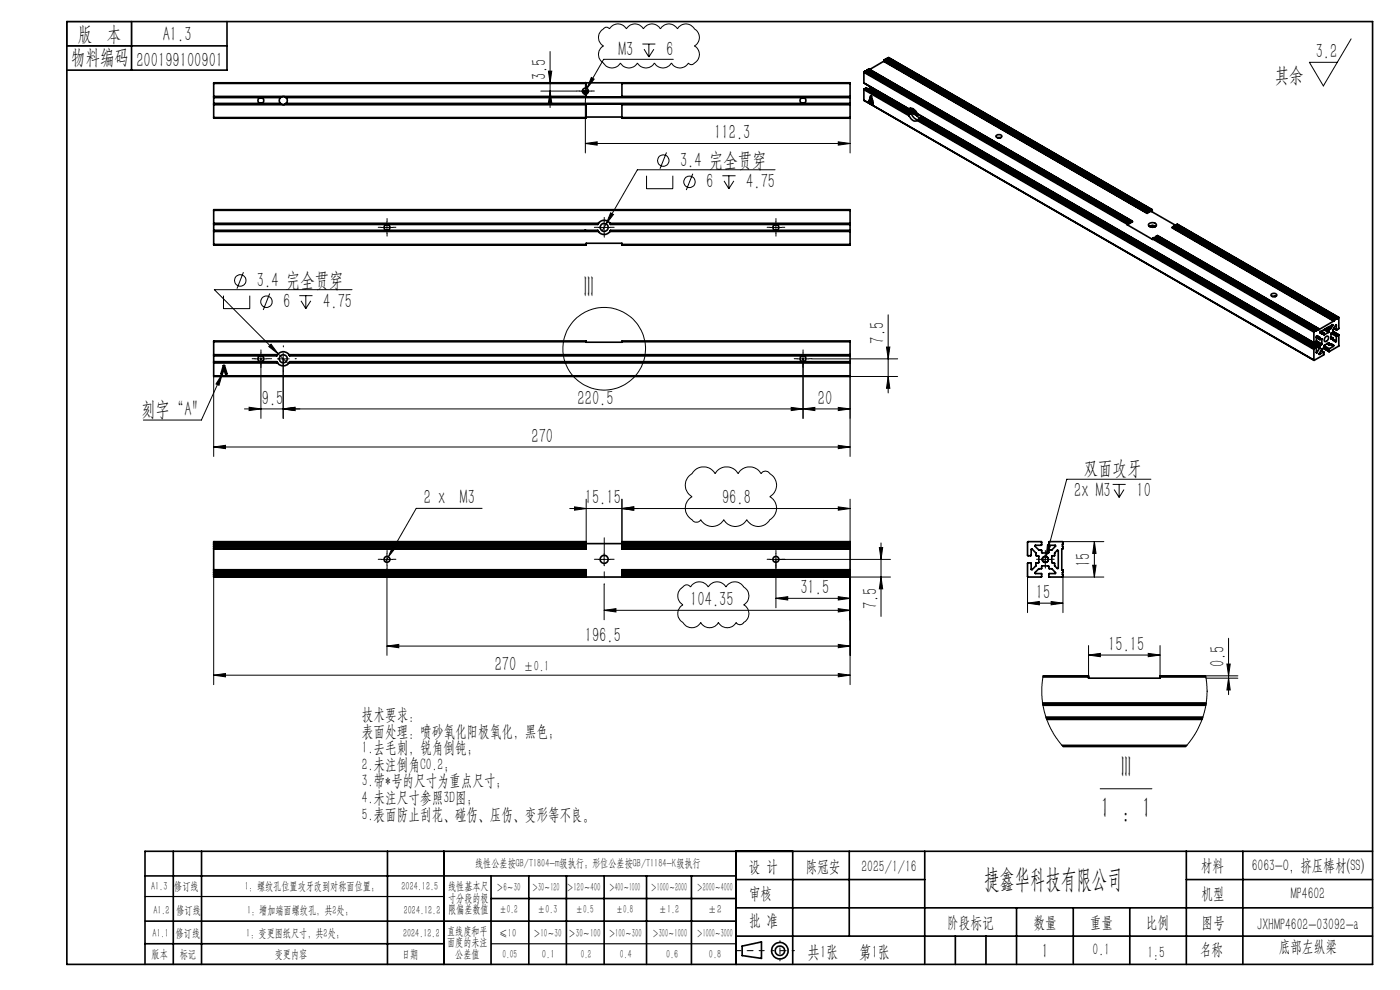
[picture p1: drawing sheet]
<svg xmlns="http://www.w3.org/2000/svg" width="297mm" height="210mm" viewBox="0 0 297 210" stroke-linecap="round" stroke-linejoin="round" font-family="sans-serif">
<g fill="none" stroke="#000" stroke-width=".21">
<path d="M114.7 19.3h7.6M114.7 17.6h9.7M116.3 15.1h.8l-.4 2.5zM116.7 19.3l.4 2.5h-.8zM116.7 10.9v11.9M122.9 19.3h2.5M124.2 18.1v2.5M124.5 18.8l-.6 1.1M125.4 16.4l.6 .4-1.5 2zM127.5 6.5l.5-.4a.75 .75 0 0 1 1.3 0 2.06 2.06 0 0 1 3.6 0 2.06 2.06 0 0 1 3.6 0 2.06 2.06 0 0 1 3.6 0 2.09 2.09 0 0 1 3.6 0 2.14 2.14 0 0 1 3.8 .2 2.06 2.06 0 0 1-.2 3.5 2.11 2.11 0 0 1 1 2.2 2.11 2.11 0 0 1-1.9 1.7l-.4-.3a2.06 2.06 0 0 1-3.5 0 2.09 2.09 0 0 1-3.7 0 2.06 2.06 0 0 1-3.6 0 2.06 2.06 0 0 1-3.6 0 2.16 2.16 0 0 1-3.8-.1 2.06 2.06 0 0 1 .2-3.5 2.11 2.11 0 0 1-.5-3.3zM136.3 9.3h2.7M136.6 10.4l1.1 1.7"/>
<path d="M137.7 9.3v2.8M138.7 10.4l-1 1.7M142.8 12.6h-14.7l-3.6 6.2M286.6 8.2l-5.9 10-2.9-5h5.9M124.2 30.4l2.5-.3v.7zM124.2 21.2v11.2M124.2 30.4h56.1M137.2 37.3v2.7h5.5v-2.7M141.4 32.3l-1.4 3.5M147 36.9l-1.4 3.4M153.2 37.3h2.8M153.6 38.4l1 1.6"/>
<path d="M154.6 37.3v2.7M155.7 38.4l-1.1 1.6M164.4 36h-29.2l-6.6 11.5M177.8 30.1l2.5 .3-2.5 .4zM180.3 25.1v7.3M51.6 57.7l-1.3 3.5M80.9 48.3h2.5M82.1 47v2.5M126.9 48.3h2.5M128.2 47v2.5M128.6 47.5l-.9 1.5M129.5 45.1l.6 .4-1.5 2z"/>
<path d="M163.3 48.3h2.5M164.6 47v2.5M45.3 79.9v16.9M47.2 79.3l-.7 2.4-.7-.3zM47.2 79.3l-4.5 9.8h-12.3M47.4 62.7v2.8h5.6v-2.8M54.1 76.1h2.5M55.4 74.9v13.9M57 73.5l.5-.5 1.5 2.1zM57.2 62.3l-1.4 3.4M58.8 76.1h2.5M59 75.1l2.2 2.1"/>
<path d="M60.1 74.9v13.9M63.5 62.7h2.8M63.9 63.8l1 1.7M64.9 62.7v2.8M65.9 63.8l-1 1.7M74.7 61.4h-29.2l13.5 13.7M169.1 76.1h2.5M170.4 74.9v13.9M172.2 76.1h18.2M188.1 73.6h.7l-.4 2.5zM188.4 79.9l.4 2.5h-.7zM188.4 66.8v16.6"/>
<path d="M190.4 79.9h-10.1v16.9M45.3 94.8l2.5-.3v.7zM45.3 94.8h135M52.8 86.4l2.6 .3-2.6 .4zM60.1 86.7l2.5-.3v.7zM167.9 86.4l2.5 .3-2.5 .4zM170.4 86.7l2.5-.3v.7zM177.8 94.5l2.5 .3-2.5 .4zM177.8 86.4l2.5 .3-2.5 .4zM180.3 86.7h-128.4M80.9 118.7h2.5M82.1 117.4v2.5"/>
<path d="M82.4 118.1l-.6 1.1M83.4 115.8l.6 .3-1.6 2zM102.3 107.8h-14l-5.9 10.3M120.9 107.9h59.4M121.9 107.5l2.5 .4-2.5 .3zM124.4 105.9v9M126.9 118.7h2.5M128.2 117.4v2.5M131.9 107.9l2.5-.4v.7zM131.9 105.9v9M146.3 100.9l.3-.3a3.1 3.1 0 0 1 3.3-1.5 2.86 2.86 0 0 1 1.8 1.4 2.83 2.83 0 0 1 4.9 0 2.8 2.8 0 0 1 4.9 0 1.06 1.06 0 0 1 1.8 0 2.8 2.8 0 0 1 0 4.9 2.77 2.77 0 0 1 0 4.8 2.77 2.77 0 0 1-4.9 0 2.8 2.8 0 0 1-4.9 0 2.77 2.77 0 0 1-4.8 0 1.06 1.06 0 0 1-1.9 0 2.77 2.77 0 0 1 0-4.8 2.81 2.81 0 0 1-.5-4.5zM163.3 118.7h25.6"/>
<path d="M164.6 117.4v11.5M177.8 107.5l2.5 .4-2.5 .3zM180.3 105.9v9M186.5 116.2h.8l-.4 2.5zM186.9 115.2v15.6M220.5 118.7h2.5M221.8 117.4v2.5M221.9 118l-.3 1.3M222.2 115.5l.7 .2-1 2.3zM225.4 114.9h8.8M231.8 119.9h.7l-.3 2.5zM232.2 114.9l.3 2.5h-.7z"/>
<path d="M232.2 114.9v7.5M236 102.8h2.8M236.4 103.8l1 1.7M237.4 102.8v2.7M238.4 103.8l-1 1.7M244.2 101.7h-17.9l-4.4 16.3M45.3 122.4v22.8M82.1 137l2.5-.3v.7zM82.1 120.5v18.5M82.1 137h98.2M128.2 129.5l2.5-.4v.7zM128.2 124v7.5"/>
<path d="M128.2 129.5h52.1M144.3 125.1l.7-.7a.92 .92 0 0 1 1.5 .1 2.18 2.18 0 0 1 3.7 0 2.18 2.18 0 0 1 3.8 0 2.25 2.25 0 0 1 3.9 .1 2.14 2.14 0 0 1-.1 3.7 2.2 2.2 0 0 1-.1 3.9l-.2 .2a.92 .92 0 0 1-1.3-.4 2.14 2.14 0 0 1-3.8 0 2.11 2.11 0 0 1-3.7 0 2.24 2.24 0 0 1-4-.1 2.15 2.15 0 0 1 .2-3.6 2.19 2.19 0 0 1-.6-3.2zM164.6 126.9l2.5-.3v.7zM164.6 126.9h15.7M177.8 126.6l2.5 .3-2.5 .4zM177.8 136.7l2.5 .3-2.5 .4zM177.8 129.1l2.5 .4-2.5 .3zM186.9 122.4l.4 2.5h-.8zM188.9 122.4h-8.6v22.8M218 127.9l2.5-.3v.7zM218 122.3v7.7M218 127.9h7.5"/>
<path d="M223 127.6l2.5 .3-2.5 .4zM225.4 122.4h8.8M225.5 121.3v8.7M230.9 139l2.5-.4v.7zM230.9 136.9v6.5M230.9 139h15.2M243.6 138.6l2.5 .4-2.5 .3zM246.1 136.9v6.5M260.6 135.4v11.9M45.3 143.2l2.5-.3v.7zM45.3 143.2h135M177.8 142.9l2.5 .3-2.5 .4z"/>
<path d="M221.3 143.4l-.2 1.7-.1 2.5 .5 3.4 .6 1.8 .9 1.9 1.1 1.9 1.4 1.8M255.8 143.9h6.8M260.3 140.9h.7l-.4 2.5zM260.6 143.9l.4 2.5h-.7zM262.6 143.4h-6.8l.3 3.5-.2 2.4-.4 1.9-.7 1.9-1.1 2.3-.9 1.5-1.3 1.5M233.4 167.3h11"/>
<circle cx="140.7" cy="34.1" r="1.2"/>
<circle cx="146.3" cy="38.6" r="1.21"/>
<circle cx="51" cy="59.5" r="1.2"/>
<circle cx="56.5" cy="64" r="1.21"/>
<circle cx="128.2" cy="74" r="8.8"/>
</g>
<g fill="none" stroke="#000" stroke-width=".35">
<path d="M14.2 4.6h277v200h-277zM14.2 9.7h34M27.9 4.6v10.3M45.3 17.7v-.1h135v.1M45.3 17.7v2.8M45.3 17.7h79.1M48.2 4.6v10.3h-34M123.6 19.5h.4M123.8 19.8h.8M124 19.5h.4M124.2 19.3h.1M124.2 19.3l-.2 .2"/>
<path d="M124.2 19.3l.2 .2M124.4 18.7a.62 .62 0 0 0-.8 .6 .62 .62 0 0 0 .8 .6M124.4 17.6v.1M124.4 18.7a.62 .62 0 0 1 .4 .6 .62 .62 0 0 1-.4 .6M124.4 17.7v1M124.4 19.9v.6M124.4 19.5h.4M124.8 19.3h-1.2M131.9 17.6v.1M131.9 17.7v2.8M131.9 17.7h48.4M180.3 17.7v2.8"/>
<path d="M183.3 17.6h.1M183.3 17.6l9.5 5.5M183.3 15.3l55.8 32.3M183.3 15.3v2.3M183.3 19v2.3M183.3 19l9.5 5.5M183.4 15.2l-.1 .1M183.4 18.9l-.1 .1M183.4 18.9l9.5 5.4M183.4 15.2l55.9 32.2M183.6 15.1h.1M183.6 15.1l55.9 32.2"/>
<path d="M183.6 15.1l-.2 .1M183.7 18.7h.1M183.7 18.7l9.6 5.5M183.7 18.7l-.3 .2M183.9 14.9l55.9 32.3M183.9 14.9l-.2 .2M184 14.9h-.1M184 14.9h.1M184 14.9l55.9 32.3M184 14.8v.1M184 14.8l55.9 32.3M184.3 14.6h.1"/>
<path d="M184.3 14.6l55.9 32.3M184.3 14.6l-.3 .2M184.5 18.8l-.1 .2M184.5 18.8l10.1 5.8M184.5 18.7v.1M184.5 18.7l10 5.7M184.5 18.3v.4M187.5 13l55.8 32.3M187.5 13l-3 1.7M187.5 12.9v.1M187.5 12.8l55.9 32.3M187.5 12.8v.1"/>
<path d="M187.5 12.9l55.9 32.3M187.5 12.8h.1M187.5 12.8l55.9 32.2M187.8 12.6l55.9 32.3M187.8 12.6l-.3 .2M187.8 12.6h.1M188.2 12.5l-.3 .2M188.2 12.5l55.9 32.3M188.2 12.4v.1M188.2 12.4l55.9 32.3M188.2 12.4h.1M188.2 12.4l55.9 32.2"/>
<path d="M188.5 12.2l55.9 32.3M188.5 12.2l-.3 .2M45.3 22.1v.1M45.3 20.5v.1M45.3 24.9v.2h79.1v-.2M45.3 20.6v.1M45.3 21.9v.2M45.3 20.7v1.2M45.3 22.2v2.7M45.3 24.9h79.1M45.3 22.2h79.1M45.3 22.1h14.4"/>
<path d="M45.3 20.6h14.4M45.3 20.5h79.1M45.3 20.7h14.2M45.3 21.9h14.2M59.5 21.9l.2 .2M59.5 20.7a.82 .82 0 0 0 0 1.2M59.7 22.1h.8M59.7 20.6h.8M59.7 20.6l-.2 .1M60.5 20.6l.2 .1M60.5 22.1h119.8M60.5 20.6h119.8"/>
<path d="M60.7 21.9l-.2 .2M60.7 20.7a.82 .82 0 0 1 0 1.2M60.7 20.7h119.6M60.7 21.9h119.6M124.4 22.1v.1M124.4 20.5v.1M124.4 22.2v2.7M124.4 24.8h7.5M131.9 22.1v.1M131.9 20.5v.1M131.9 24.9v.2h48.4v-.2M131.9 22.2v2.7"/>
<path d="M131.9 24.9h48.4M131.9 22.2h48.4M131.9 20.5h48.4M180.3 22.1v.1M180.3 20.5v.1M180.3 21.9v.2M180.3 20.6v.1M180.3 20.7v1.2M180.3 22.2v2.7M183.3 21.3h.1M183.3 21.3l95.5 55.1M184.4 21.5h.1"/>
<path d="M184.4 21.5l.3-1.2 .2 .1 .3 1.6-.2-.1M184.7 21.3h.1M184.7 21.3l-.1 .4-.2-.2M184.7 21.3l.2 .1M184.8 20.8l.1 .4M184.8 20.8l-.1 .3 .2 .1M184.9 21.2h.1M184.9 21.4h.1M184.9 21.4l.1 .5M185 21.9h.1M192.8 23.1a1.17 1.17 0 0 1 1.7 .8l.1 .2M192.8 24.5a1.32 1.32 0 0 0 1.8 1"/>
<path d="M192.8 23.1h.1M192.9 24.3l.4-.2 .1 .1a1.83 1.83 0 0 0 1.4 1.2M192.9 24.3l-.1 .2M192.9 23.1l1.2 .7M193 23l1.1 .6M193.2 23l-.3 .1M193.7 23.1h.1M194.1 23.8l.4 .6M194.1 23.6v.2M194.2 23.6h-.1M194.5 24.4l.1 .2M194.6 24.1l84.2 48.6"/>
<path d="M194.6 24.6l.2 .3 .5 .1M194.6 24.1l84.1 48.6M194.6 25.5l84.1 48.6M194.7 25.4l-.1 .1M194.7 25.4l84.1 48.6M195.1 25.2l84.1 48.6M195.1 25.2l-.4 .2M195.3 25l84.6 48.9M195.3 25h.1M195.4 25l84.6 48.8M195.8 24.8l-.4 .2M211.3 28.8a.72 .72 0 0 1 1.2 .2 .67 .67 0 0 1-.7 .3 .67 .67 0 0 1-.5-.5z"/>
<path d="M211.6 29.2h.6M45.3 49v.1M45.3 47.4v.1M45.3 51.8v.2h79.1v-.2M45.3 44.6v-.1h135v.1M45.3 48.9h81.5l.1 .1M45.3 48.9v.1M45.3 47.5v.1M45.3 44.6v2.8M45.3 47.6v1.3M45.3 49.1v2.7M45.3 51.8h79.1"/>
<path d="M45.3 49.1h81.7M45.3 49h81.6M45.3 47.4h81.7M45.3 47.5h81.6M45.3 44.6h135M123.8 49l.4-.1 .4 .1M124.4 51.8v-.2h7.5v.2M126.9 49l.1 .1M126.9 47.5l-.1 .1h-81.5M127 49.1a1.48 1.48 0 0 0 2.4 0M127 47.4l-.1 .1M127 47.4a1.48 1.48 0 0 1 2.4 0"/>
<path d="M129.4 47.4l.1 .1M129.4 49.1h50.9M129.4 47.4h50.9M129.5 49l-.1 .1M129.5 47.5v.1h50.8M129.5 49h50.8M129.5 47.5h50.8M131.9 51.8v.2h48.4v-.2M131.9 51.8h48.4M180.3 49v.1M180.3 47.4v.1M180.3 48.9h-50.8v.1"/>
<path d="M180.3 48.9v.1M180.3 47.5v.1M180.3 44.6v2.8M180.3 47.6v1.3M180.3 49.1v2.7M239.1 47.6v.1M239.1 47.7l5.4 3M239.3 47.4l-.2 .2M239.5 47.3l-.2 .1M239.5 47.3h.1M239.5 47.3v.1M239.8 47.2l-.3 .2"/>
<path d="M239.9 47.2h-.1M239.9 47.1v.1M239.9 47.1h.1M240.2 46.9l-.3 .2M240.2 47.1h.1M240.2 46.9v.2M240.2 47.1l-1.1 .6M243.3 45.3l.9-.5 5.2 3M243.4 45.2l-.1 .1M243.4 45.1v.1M243.4 45v.1M243.7 47.5a.99 .99 0 0 1 1.6 .3 .99 .99 0 0 1-1.7-.1z"/>
<path d="M243.7 44.9l-.3 .1M243.7 44.9h.1M243.8 48a1.08 1.08 0 0 1 1.3 0M244 47.9l.4 .3M244.1 44.8l-.3 .1M244.1 44.7v.1M244.1 44.7h.1M244.1 44.6v.1M244.4 44.5v.5M244.4 44.5l-.3 .1M244.5 47.8l.5 .3M244.5 50.7l34.2 19.7"/>
<path d="M244.6 50.5l-.1 .2M244.6 50.5l34.2 19.8M244.7 47.9l.4 .2M244.8 50.4h.1M244.8 50.4l34.3 19.8M244.8 50.4l-.2 .1M245.2 50.3l-.3 .1M245.2 50.3l34.2 19.8M245.2 50.2v.1M245.2 50.2h.1M245.2 50.2l34.2 19.8M245.3 50.2h-.1"/>
<path d="M245.3 50.2l34.2 19.7M245.5 50h.1M245.5 50l34.3 19.7M245.5 50l-.2 .2M248.7 48.3l34.2 19.8M248.7 48.2l34.3 19.7M248.7 48.3l34.3 19.7M248.7 48.2v.1M248.8 48.1l-.1 .1M248.8 48.1l34.2 19.8M249.1 48l34.2 19.7M249.1 48l-.3 .1"/>
<path d="M249.1 47.9v.1M249.4 47.9l-.2 .1M249.4 47.9l34.2 19.7M249.4 47.8v.1M249.4 47.8l34.3 19.7M249.4 47.8h.1M249.5 47.7l-.1 .1M249.5 47.7l34.2 19.8M249.7 47.6l34.3 19.7M249.7 47.6l-.2 .1M45.3 76.9v.1M45.3 75.2v.1"/>
<path d="M45.3 72.5v-.2h79.1v.2M45.3 79.7v.2h135v-.2M45.3 75.3v.2M45.3 76.7h13.4l.1 .2M45.3 76.7v.2M45.3 72.5v2.7M45.3 75.5v1.2M45.3 77v2.7M45.3 77h13.6M45.3 79.7h135M45.3 76.9h13.5M45.3 75.2h13.6"/>
<path d="M45.3 75.3h13.5M45.3 72.5h79.1M47.4 77.5h.2l.6 1.8h-.4l-.1-.5h-.4l-.1 .5h-.3zM47.5 78.1l.1 .5h-.2zM58.8 76.9l.1 .1M58.8 75.3l-.1 .2h-13.4M58.9 77a1.48 1.48 0 0 0 2.4 0M58.9 75.2l-.1 .1M58.9 75.2a1.48 1.48 0 0 1 2.4 0M61.3 75.2l.1 .1M61.3 77h119M61.3 75.2h119"/>
<path d="M61.4 76.9l-.1 .1M61.4 75.3l.1 .2h118.8M61.4 76.9h118.9M61.4 75.3h118.9M124.4 72.5h7.5M131.9 72.5v-.2h48.4v.2M131.9 72.5h48.4M180.3 75.2v.1M180.3 76.9v.1M180.3 76.7h-118.8l-.1 .2M180.3 76.7v.2M180.3 75.3v.2"/>
<path d="M180.3 72.5v2.7M180.3 75.5v1.2M180.3 77v2.7M269.7 62.4a.61 .61 0 0 1 .7-.2 .61 .61 0 0 1 .4 .6 .65 .65 0 0 1-.7 .2 .65 .65 0 0 1-.4-.5zM269.9 62.9h.7M270.5 62.9h.1M278.7 74.1l.1 2.3 2-1.1v-.6M278.7 72.7h.1M278.7 70.4v2.3M278.8 74l-.1 .1M278.8 70.3l-.1 .1M278.8 72.7l1.2 .7"/>
<path d="M279 72.6l1.1 .7M279.1 70.2l-.3 .1M279.1 70.2h.1M279.2 73.8l.1 1h.1M279.2 73.8l-.4 .2M279.2 72.5l1.1 .6M279.3 71.6l.7 .4M279.3 72.3l1.1 .6M279.3 74.7l.1 .1M279.4 71.3l.6 .3M279.4 70.1l-.3 .1M279.4 70v.1"/>
<path d="M279.4 70h.1M279.5 69.9l-.1 .1M279.8 69.7v.2M279.8 69.7l-.3 .2M279.8 69.9h.1M279.8 75.1l.1 .1M279.9 73.9l-.5 .9M280 73.8l-.1 .1M280 71.6l-.7-.3v1.2l-.5 .2M280 71.6v.4M280 73.4v.4M280 70.5l.5 .3"/>
<path d="M280.1 73.3l-.1 .1M280.2 70.3l.6 .3M280.3 70.3l.5 .3M280.3 71.9h.1M280.3 71.9l-.3 .1M280.3 73.1l-.2 .2M280.4 72.9l-.1 .2M280.4 71.9v1M280.7 73.9l1.2 .7M280.8 73.9l-.4 .2-.6 1 .1 .1M280.8 70.6v.4M280.8 74.7l-.6-.3 .6 .3"/>
<path d="M280.8 74.7l-.9 .5M280.8 70.6l-.3 .2M280.8 73.9l1.1 .6M280.8 71h.2M280.8 69.9l1 .6M280.8 73.5l1.1 .6M280.9 73.3l1.1 .7M281 69.8l.9 .5M281.3 71.4a.36 .36 0 0 1 .5 0 .36 .36 0 0 1 0 .5 .5 .5 0 0 1-.3 .5 .5 .5 0 0 1-.5-.1v-.4zM281.3 69.7l.6 .4M281.5 69.6l.5 .3M281.5 72.9l.4 .3"/>
<path d="M281.6 72.9l.3 .2M281.8 69.4l.5 .3M281.8 72.7l.1 .1M281.8 72.7l-.9 .6-.1 .6M281.8 70.5l-.8 .5M281.9 69.3l.5 .3M281.9 73.1l.5-.2 .5 .4v.2M281.9 70.3l-.1 .2M281.9 70.1v.2M281.9 72.8v.3M281.9 74.1v.4M282 74l-.1 .1"/>
<path d="M282 69.9l-.1 .2M282.2 73.1l.7 .4M282.3 69.7l-.3 .2M282.4 71.8v.1M282.4 71.5l.3 .2M282.4 71.5l.4 .2M282.4 69.6l-.1 .1M282.4 70.7l1.1 .7M282.5 70.6l1.1 .6M282.6 68.9l.2 .1M282.7 71.7l.1 .5 .6 .3 .1-.2M282.7 71.7l-.3 .2"/>
<path d="M282.8 69l-.1-.1-2.7 1.5v.2l.5 .2M282.8 69l-.4 .6M282.8 70.3l-.4 .4v1.1M282.8 70.3l1.2 .7M282.8 71.9l.7 .4M282.9 73.5l-.9 .5M282.9 68.1l-3.1 1.8M283 68l-.1 .1M283 69.7l.5 .3M283 67.9v.1M283 69.6l.5 .3M283 67.9h.1"/>
<path d="M283.3 67.7l-.3 .2M283.3 67.8h.1M283.3 67.7v.1M283.4 68.9l.1 .1M283.5 69h-.1l-.6 .9v.4M283.5 69v.9M283.5 71.4v.9M283.6 71.2l-.1 .2M283.6 67.6l-.2 .2M283.7 67.5l-.1 .1M283.7 67.5h.1M284 67.3v.1"/>
<path d="M284 71h.1M284 67.3l-.3 .2M284 71l-.4 .2M284 67.4v2.3l-.5 .2M284 71v2.4l-2.1 1.1M45.3 115v-.1h79.1v.1M45.3 115.3v.1M45.3 115.9h.1M45.3 116.4h.1M45.3 115.4v.1M45.3 115.8v.1M45.3 115.3h79.1"/>
<path d="M45.3 115h79.1M45.3 115v.3M45.3 115.5v.3M45.3 115.9v.5M45.3 116.4v4.5M45.3 115.4h79.1M45.3 115.9h79.1M45.3 116.4h79.1M45.3 115.5h79.1M45.3 115.8h79.1M124.4 115.3v.1M124.4 115.9h.1"/>
<path d="M124.4 116.4h.1M124.4 115.4v.1M124.4 115.8v.1M124.4 116.4h-79.1M124.4 115v.3M124.4 115.5v.3M124.4 115.9v.5M124.4 115.3h7.5M131.9 115v-.1h48.4v.1M131.9 115.3v.1M131.9 115.9h.1M131.9 116.4h.1"/>
<path d="M131.9 115.4v.1M131.9 115.8v.1M131.9 116.4h48.4M131.9 115.3h48.4M131.9 115v.3M131.9 115.5v.3M131.9 115.9v.5M131.9 115h48.4M131.9 115.4h48.4M131.9 115.9h48.4M131.9 115.5h48.4M131.9 115.8h48.4"/>
<path d="M180.3 115.3v.1M180.3 115.9h.1M180.3 116.4h.1M180.3 115.4v.1M180.3 115.8v.1M180.3 115v.3M180.3 115.5v.3M180.3 115.9v.5M180.3 116.4v4.5M218 114.9h2.9v.8h-1.3l-.1 .1 .8 .9h.6l.2 .6h1.4l.1-.6h.5l.8-.9v-.1l-1.4-.1v-.7h3v1.5h-.3v4.5h.3l-.1 1.5h-2.8v-.7h1.3v-.2l-.7-.8-.6-.1-.2-.6h-1.3l-.2 .6h-.5l-.8 .9v.2h1.3v.7h-2.9v-3h.7l.1 1.4 .1 .1 .8-.9v-.5l.7-.2v-1.3l-.7-.2v-.5l-.7-.8h-.2v1.3l-.8 .1zM224.3 116.7l.2 .1-.1 3.8-.6-.5-.1-.7-.6-.1v-1.3l.6-.1 .1-.6zM45.3 122.3v.1h135v-.1"/>
<path d="M45.3 120.9v.1M45.3 121.3v.1M45.3 121.9h.1M45.3 121.8v.1M45.3 121.4v.1M45.3 120.9h.1M45.3 121v.3M45.3 121.5v.3M45.3 121.9v.4M45.3 122.3h79.1M45.3 121.9h79.1M45.3 121.3h79.1"/>
<path d="M45.3 121.4h79.1M45.3 121h79.1M45.3 120.9h79.1M45.3 121.8h79.1M45.3 121.5h79.1M124.4 120.9v.1M124.4 121.3v.1M124.4 121.9h.1M124.4 122.3v.1M124.4 121.8v.1M124.4 121.4v.1M124.4 120.9h.1"/>
<path d="M124.4 121v.3M124.4 121.5v.3M124.4 121.9v.4M131.9 122.3v.1M131.9 121.9h.1M131.9 121.3v.1M131.9 120.9v.1M131.9 121.8v.1M131.9 121.4v.1M131.9 120.9h.1M131.9 121v.3M131.9 121.5v.3"/>
<path d="M131.9 121.9v.4M131.9 122.3h48.4M131.9 121.9h48.4M131.9 121.3h48.4M131.9 121.4h48.4M131.9 121h48.4M131.9 120.9h48.4M131.9 121.8h48.4M131.9 121.5h48.4M180.3 121.9h.1M180.3 121.3v.1M180.3 120.9v.1"/>
<path d="M180.3 121.8v.1M180.3 121.4v.1M180.3 120.9h.1M180.3 121v.3M180.3 121.5v.3M180.3 121.9v.4M221.2 149.1h34.7M221.2 149.4h34.6M221.3 143.6h9.6M221.3 149.6h34.5M221.3 143.4h9.6v.2M221.9 152.1h33.3"/>
<path d="M222 152.4h33.1M222.1 152.6h32.9M225.3 158.1h26.5M225.5 158.4h26M230.9 143.6v.3h15.2v-.3M246.1 143.6h9.7M255.8 143.4h-9.7v.2M30.8 195.4h125.4M30.8 185.8h125.4M36.8 180.6v24M42.8 180.6v24M82.2 180.6v24"/>
<path d="M94.2 180.6v24M104.2 185.8v18.8M104.2 190.6h52M112.2 185.8v18.8M120.2 185.8v18.8M128.2 185.8v18.8M137.2 185.8v18.8M146.7 185.8v18.8M156.2 180.6v24M156.2 186.6h40M156.2 198.6h135M156.2 192.6h135"/>
<path d="M168.2 180.6v24M180.2 180.6v18M196.2 180.6v24M202.7 198.6v6M209.2 198.6v6M215.7 192.6v12M227.7 192.6v12M239.7 192.6v12M251.7 186.6h39.5M251.7 180.6v24M263.7 180.6v24M291.2 180.6h-260.4v24"/>
<path d="M30.8 200.2h63.4M157.4 200.7l4.1-.9v3.5l-4.1-.6z"/>
<circle cx="55.3" cy="21.3" r=".62"/>
<circle cx="170.3" cy="21.3" r=".63"/>
<circle cx="82.1" cy="48.2" r=".62"/>
<circle cx="128.2" cy="48.2" r=".84"/>
<circle cx="164.6" cy="48.2" r=".62"/>
<circle cx="55.3" cy="76.1" r=".63"/>
<circle cx="60.1" cy="76.1" r=".85"/>
<circle cx="170.3" cy="76.1" r=".62"/>
<circle cx="82.1" cy="118.7" r=".63"/>
<circle cx="128.2" cy="118.7" r=".85"/>
<circle cx="164.6" cy="118.7" r=".62"/>
<circle cx="221.7" cy="118.6" r=".61"/>
<circle cx="221.7" cy="118.7" r=".64"/>
<circle cx="165.5" cy="201.7" r="1.74"/>
<circle cx="165.5" cy="201.7" r="1"/>
</g>
<g fill="none" stroke="#fff" stroke-width=".21">
<path d="M123.5 19.5a.76 .76 0 0 1 .6-.9 .76 .76 0 0 1 .9 .8 .76 .76 0 0 1-1 .7M54.6 21.5a.75 .75 0 0 1 .7-.9 .75 .75 0 0 1 .8 .8 .75 .75 0 0 1-1 .6M169.6 21.5a.75 .75 0 0 1 .7-.9 .75 .75 0 0 1 .8 .8 .75 .75 0 0 1-1 .6M211.2 28.7a.91 .91 0 0 1 1.5 .3 .84 .84 0 0 1-1.5-.2zM81.4 48.4a.74 .74 0 0 1 .6-.9 .74 .74 0 0 1 .8 .8 .74 .74 0 0 1-.9 .7M163.9 48.4a.75 .75 0 0 1 .6-.9 .75 .75 0 0 1 .8 .8 .75 .75 0 0 1-.9 .7M54.6 76.3a.75 .75 0 0 1 .7-.9 .75 .75 0 0 1 .8 .8 .75 .75 0 0 1-1 .6M169.6 76.3a.75 .75 0 0 1 .7-.9 .75 .75 0 0 1 .8 .8 .75 .75 0 0 1-1 .6M269.6 62.4a.82 .82 0 0 1 1.4 .3 .91 .91 0 0 1-1.5-.2zM281.2 71.4a.44 .44 0 0 1 .7-.1 .44 .44 0 0 1-.1 .7l-.1 .2a.45 .45 0 0 1-.7 .3 .45 .45 0 0 1 0-.8zM81.4 118.8a.74 .74 0 0 1 .6-.9 .74 .74 0 0 1 .8 .8 .74 .74 0 0 1-.9 .7M163.9 118.8a.75 .75 0 0 1 .6-.9 .75 .75 0 0 1 .8 .8 .75 .75 0 0 1-.9 .7"/>
<path d="M221 118.8a.75 .75 0 0 1 .7-.9 .75 .75 0 0 1 .8 .8 .75 .75 0 0 1-1 .7M229.1 155.2a1.51 1.51 0 0 1 1.4-1.9 1.51 1.51 0 0 1 1.6 1.7 1.51 1.51 0 0 1-1.9 1.3"/>
</g>
<path d="M162.1 201.7h-6" fill="none" stroke="#000" stroke-width=".21" stroke-dasharray="15.2 1.3 1.3 1.3" stroke-dashoffset="14.1"/>
<path d="M168.5 201.7h-4.8" fill="none" stroke="#000" stroke-width=".21" stroke-dasharray="15.2 1.3 1.3 1.3" stroke-dashoffset="14.7"/>
<path d="M165.5 199.6v4.2" fill="none" stroke="#000" stroke-width=".21" stroke-dasharray="15.2 1.3 1.3 1.3" stroke-dashoffset="15"/>
<path d="M14.2 4.6h13.7v5.1h-13.7zM30.8 190.2h63.4M30.8 204.6h63.4M104.2 200.2h52" fill="none" stroke="#000" stroke-width=".25"/>
<g fill="none" stroke="#000" stroke-width=".21" stroke-dasharray="15.2 1.3 1.3 1.3">
<path d="M123 19.3h-.7M124.2 18.1v-.7M125.5 19.3h.6M124.2 20.6v.6M80.9 48.2h-.7M82.1 47v-.7M82.1 49.5v.6M83.4 48.2h.6M126.9 48.2h-.8M128.2 47v-.9M128.2 49.5v.8M129.4 48.2h.9"/>
<path d="M163.4 48.2h-.7M164.6 47v-.7M164.6 49.5v.6M165.9 48.2h.6M54.1 76.1h-.6M55.4 74.8v-.6M55.4 77.3v.7M56.6 76.1h.6M57.6 76.1h-.2M60.1 73.6v-.3M60.1 78.6v.2M62.6 76.1h.3"/>
<path d="M169.1 76.1h-.6M170.4 74.8v-.6M170.4 77.3v.7M171.6 76.1h.6M80.9 118.6h-.7M82.1 117.4v-.6M82.1 119.9v.6M83.4 118.6h.6M126.9 118.6h-.8M128.2 117.4v-3.3M129.4 118.6h.9M163.4 118.6h-.7"/>
<path d="M164.6 117.4v-.6M164.6 119.9v.6M165.9 118.6h.6M220.5 118.6h-.6M221.8 117.4v-.6M221.8 119.9v.6M223 118.6h.6"/>
</g>
<path d="M128.2 119.9v4.1" fill="none" stroke="#000" stroke-width=".21" stroke-dasharray="15.2 1.3 1.3 1.3" stroke-dashoffset="15.1"/>
<g fill="#000">
<path d="M47.2 79.3l-.7 2.4-.7-.3z"/>
<path d="M116.7 19.3l.4 2.5h-.8zM116.3 15.1h.8l-.4 2.5z"/>
<path d="M188.1 73.6h.7l-.4 2.5zM188.4 79.9l.4 2.5h-.7zM260.3 140.9h.7l-.4 2.5zM260.6 143.9l.4 2.5h-.7z"/>
<path d="M52.8 86.4l2.6 .3-2.6 .4zM60.1 86.7l2.5-.3v.7z"/>
<path d="M60.1 86.7l2.5-.3v.7zM167.9 86.4l2.5 .3-2.5 .4z"/>
<path d="M131.9 107.9l2.5-.4v.7zM121.9 107.5l2.5 .4-2.5 .3zM177.8 94.5l2.5 .3-2.5 .4zM45.3 94.8l2.5-.3v.7zM243.6 138.6l2.5 .4-2.5 .3zM230.9 139l2.5-.4v.7z"/>
<path d="M186.5 116.2h.8l-.4 2.5zM186.9 122.4l.4 2.5h-.8z"/>
<path d="M218 127.9l2.5-.3v.7zM223 127.6l2.5 .3-2.5 .4z"/>
<path d="M231.8 119.9h.7l-.3 2.5zM232.2 114.9l.3 2.5h-.7z"/>
<path d="M45.3 143.2l2.5-.3v.7zM177.8 142.9l2.5 .3-2.5 .4zM164.6 126.9l2.5-.3v.7zM177.8 126.6l2.5 .3-2.5 .4zM131.9 107.9l2.5-.4v.7zM177.8 107.5l2.5 .4-2.5 .3zM83.4 115.8l-1 2.3 1.6-2zM82.1 137l2.5-.3v.7zM177.8 136.7l2.5 .3-2.5 .4zM128.2 129.5l2.5-.4v.7zM177.8 129.1l2.5 .4-2.5 .3zM222.2 115.5l-.3 2.5 1-2.3zM170.4 86.7l2.5-.3v.7zM177.8 86.4l2.5 .3-2.5 .4zM57 73.5l2 1.6-1.5-2.1zM129.5 45.1l-.9 2.4 1.5-2zM125.4 16.4l-.9 2.4 1.5-2zM124.2 30.4l2.5-.3v.7zM177.8 30.1l2.5 .3-2.5 .4z"/>
</g>
<g font-size="6.3">
<text x="123.9" y="63.1">III</text>
<text x="237.9" y="164.8">III</text>
<text x="233.4" y="173.5">1 : 1</text>
</g>
<text font-size="5.6" x="208.8" y="188.3">捷鑫华科技有限公司</text>
<g font-size="4.4">
<text x="16.5" y="8.6">版 本</text>
<text x="34.5" y="8.6">A1.3</text>
<text x="131.2" y="11.9">M3</text>
<text x="141.3" y="11.9">6</text>
<text x="15.1" y="13.7">物料编码</text>
<text x="28.9" y="14.2">200199100901</text>
<text x="115.9" y="17.1" transform="rotate(-90 115.9 17.1)">3.5</text>
<text x="270.5" y="17.3">其余</text>
<text x="279.1" y="12.3">3.2</text>
<text x="151.5" y="29.6">112.3</text>
<text x="144.3" y="35.3">3.4 完全贯穿</text>
<text x="149.8" y="39.9">6</text>
<text x="158.3" y="39.9">4.75</text>
<text x="54.5" y="60.8">3.4 完全贯穿</text>
<text x="60.1" y="65.3">6</text>
<text x="68.6" y="65.3">4.75</text>
<text x="187.6" y="72.9" transform="rotate(-90 187.6 72.9)">7.5</text>
<text x="29.9" y="88.2">刻字“A&quot;</text>
<text x="55.5" y="85.8">9.5</text>
<text x="122.5" y="85.9">220.5</text>
<text x="173.5" y="85.9">20</text>
<text x="112.8" y="93.9">270</text>
<text x="229.9" y="100.8">双面攻牙</text>
<text x="89.9" y="107">2 x M3</text>
<text x="124.1" y="107">15.15</text>
<text x="153.2" y="107">96.8</text>
<text x="227.9" y="105.3">2x M3</text>
<text x="241.1" y="105.3">10</text>
<text x="231.3" y="120.3" transform="rotate(-90 231.3 120.3)">15</text>
<text x="146.4" y="128.6">104.35</text>
<text x="169.8" y="126">31.5</text>
<text x="186.1" y="129.2" transform="rotate(-90 186.1 129.2)">7.5</text>
<text x="219.8" y="127.1">15</text>
<text x="124.1" y="136.1">196.5</text>
<text x="104.9" y="142.3">270</text>
<text x="235.1" y="138.1">15.15</text>
<text x="259.8" y="141.5" transform="rotate(-90 259.8 141.5)">0.5</text>
<text x="221" y="203.2">1</text>
</g>
<g font-size="3.8">
<text x="171.3" y="203.2">共1张</text>
<text x="182.3" y="203.2">第1张</text>
</g>
<g font-size="3.5">
<text x="76.8" y="152.7">技术要求：</text>
<text x="76.8" y="156.2">表面处理：喷砂氧化阳极氧化，黑色；</text>
<text x="76.8" y="159.8">1.去毛刺，锐角倒钝；</text>
<text x="76.8" y="163.3">2.未注倒角C0.2；</text>
<text x="76.8" y="166.8">3.带*号的尺寸为重点尺寸；</text>
<text x="76.8" y="170.4">4.未注尺寸参照3D图；</text>
<text x="76.8" y="173.9">5.表面防止刮花、碰伤、压伤、变形等不良。</text>
<text x="158.9" y="184.9">设 计</text>
<text x="170.9" y="184.9">陈冠安</text>
<text x="182.7" y="184.9">2025/1/16</text>
<text x="254.7" y="184.7">材料</text>
<text x="265.5" y="184.7">6063-O，挤压棒材(SS)</text>
<text x="158.9" y="190.8">审核</text>
<text x="254.9" y="190.7">机型</text>
<text x="273.8" y="190.8">MP4602</text>
<text x="158.9" y="196.5">批 准</text>
<text x="200.9" y="196.9">阶段标记</text>
<text x="219.3" y="196.9">数量</text>
<text x="231.2" y="196.9">重量</text>
<text x="243.1" y="196.9">比例</text>
<text x="254.9" y="196.9">图号</text>
<text x="266.7" y="197.3">JXHMP4602-03092-a</text>
<text x="231.8" y="202.5">0.1</text>
<text x="243.4" y="203.2">1:5</text>
<text x="254.5" y="202.5">名称</text>
<text x="271.3" y="201.8">底部左纵梁</text>
</g>
<text font-size="3.1" x="111.1" y="142.3">±0.1</text>
<g font-size="2.5">
<text x="100.8" y="184">线性公差按GB/T1804-m级执行；形位公差按GB/T1184-K级执行</text>
<text x="32.1" y="188.7">A1.3</text>
<text x="37" y="188.7">修订线</text>
<text x="51.9" y="188.7">1：螺纹孔位置攻牙改到对称面位置；</text>
<text x="85.2" y="188.7">2024.12.5</text>
<text x="95.1" y="188.8">线性基本尺</text>
<text x="95.1" y="191.3">寸分段的极</text>
<text x="105.3" y="189.1">＞6～30</text>
<text x="112.9" y="189.1">＞30～120</text>
<text x="120.2" y="188.9">＞120～400</text>
<text x="129.2" y="188.9">＞400～1000</text>
<text x="138.1" y="189.1">＞1000～2000</text>
<text x="147.8" y="189.1">＞2000～4000</text>
<text x="32.5" y="193.8">A1.2</text>
<text x="37.4" y="193.8">修订线</text>
<text x="52.4" y="193.8">1：增加端面螺纹孔，共2处；</text>
<text x="85.7" y="193.8">2024.12.2</text>
<text x="95.1" y="193.8">限偏差数值</text>
<text x="105.9" y="193.8">±0.2</text>
<text x="114.1" y="193.8">±0.3</text>
<text x="122.2" y="193.8">±0.5</text>
<text x="130.7" y="193.8">±0.8</text>
<text x="139.8" y="193.8">±1.2</text>
<text x="150.2" y="193.8">±2</text>
<text x="32.2" y="203.2">版本</text>
<text x="32.4" y="198.7">A1.1</text>
<text x="37.3" y="198.7">修订线</text>
<text x="38.1" y="203.2">标记</text>
<text x="52.2" y="198.7">1：变更图纸尺寸，共2处；</text>
<text x="58.3" y="203.2">变更内容</text>
<text x="85.3" y="203.2">日期</text>
<text x="85.5" y="198.7">2024.12.2</text>
<text x="94.8" y="198.3">直线度和平</text>
<text x="94.8" y="200.7">面度的未注</text>
<text x="96.6" y="203.2">公差值</text>
<text x="105.9" y="198.7">≤10</text>
<text x="106.6" y="203.2">0.05</text>
<text x="113.2" y="198.7">＞10～30</text>
<text x="115" y="203.2">0.1</text>
<text x="120.6" y="198.7">＞30～100</text>
<text x="123.2" y="203.2">0.2</text>
<text x="129.1" y="198.7">＞100～300</text>
<text x="131.5" y="203.2">0.4</text>
<text x="138.4" y="198.7">＞300～1000</text>
<text x="141.3" y="203.2">0.6</text>
<text x="147.8" y="198.7">＞1000～3000</text>
<text x="150.4" y="203.2">0.8</text>
</g>
</svg>
